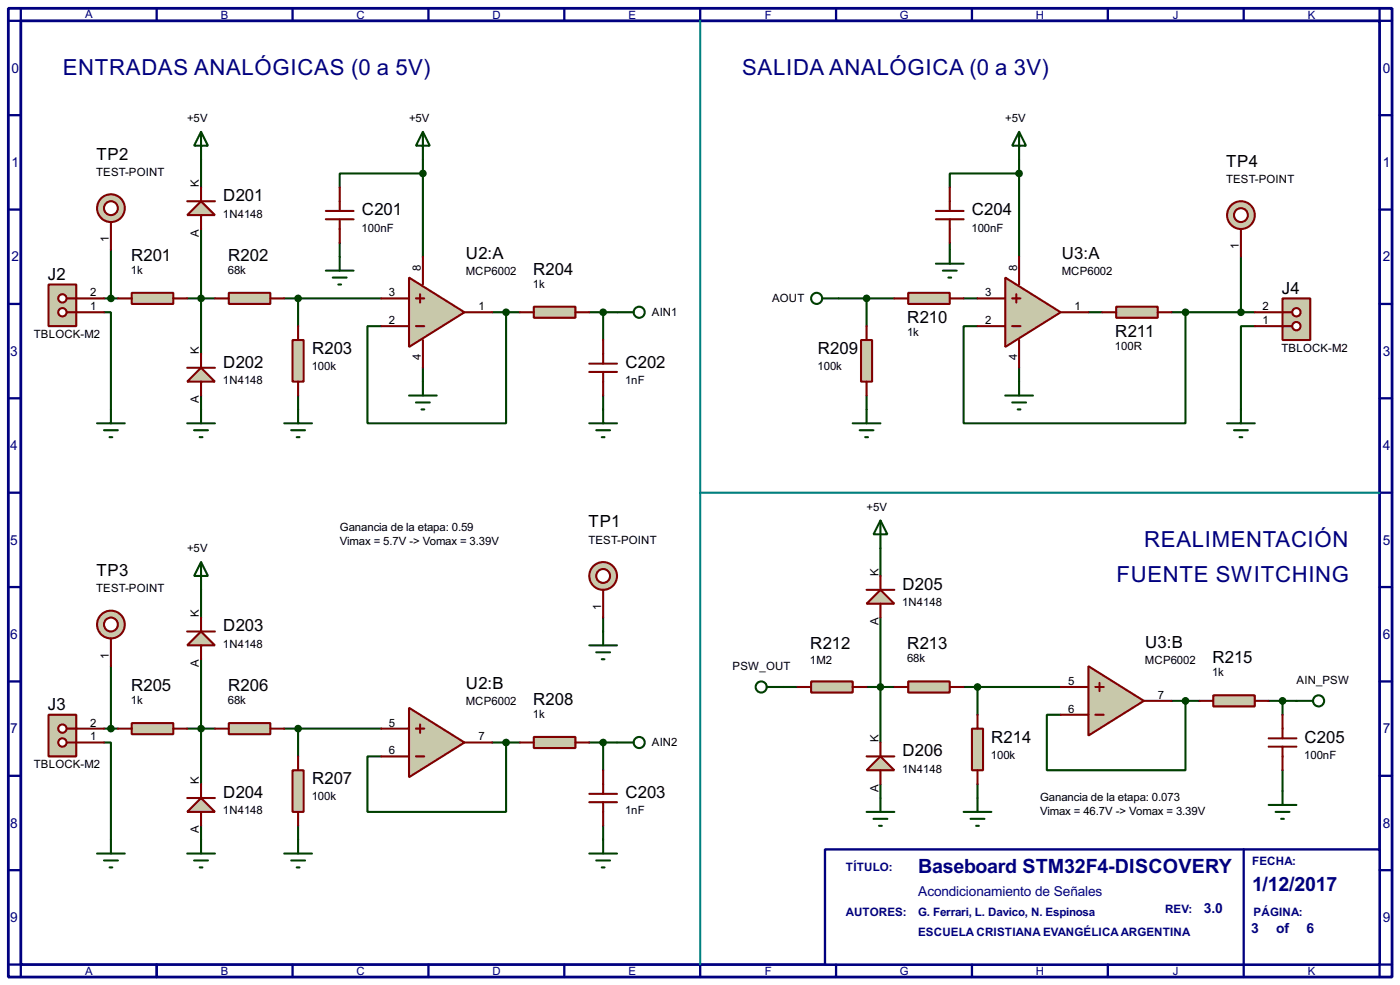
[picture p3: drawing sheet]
<svg xmlns="http://www.w3.org/2000/svg" width="256mm" height="180mm" viewBox="0 0 256 180" stroke-linecap="round" stroke-linejoin="round" font-family="sans-serif">
<path d="M1.5 1.5h253.5v177.3h-253.5zM3.8 3.8h248.9v172.7h-248.9z" fill="none" stroke="#000080" stroke-width=".51"/>
<path d="M3.8 1.5v2.3h-2.3M28.7 1.5v2.3" fill="none" stroke="#000080" stroke-width=".42"/>
<path d="M151.1 155.4h101.6v21.1h-101.6z" fill="#fff" stroke="#000080" stroke-width=".42"/>
<g fill="none" stroke="#000080" stroke-width=".42">
<path d="M53.6 1.5v2.3M78.5 1.5v2.3M103.4 1.5v2.3M128.3 1.5v2.3M153.2 1.5v2.3M178.1 1.5v2.3M202.9 1.5v2.3M227.8 1.5v2.3M252.7 1.5v2.3h2.3M1.5 21.1h2.3M1.5 38.4h2.3M252.7 21.1h2.3"/>
<path d="M252.7 38.4h2.3M1.5 55.6h2.3M252.7 55.6h2.3M1.5 72.9h2.3M252.7 72.9h2.3M1.5 90.2h2.3M252.7 90.2h2.3M1.5 107.4h2.3M252.7 107.4h2.3M1.5 124.7h2.3M252.7 124.7h2.3M1.5 142h2.3"/>
<path d="M1.5 159.3h2.3M227.8 155.4v23.4M252.7 142h2.3M252.7 159.3h2.3M1.5 176.5h2.3v2.3M28.7 176.5v2.3M53.6 176.5v2.3M78.5 176.5v2.3M103.4 176.5v2.3M128.3 176.5v2.3M153.2 176.5v2.3M178.1 176.5v2.3"/>
<path d="M202.9 176.5v2.3M255 176.5h-2.3v2.3"/>
</g>
<g fill="none" stroke="#004000" stroke-width=".38">
<path d="M36.8 29.2v5.1M77.5 31.7h-15.3v2.6M77.5 29.2v17.8M186.7 31.7h-12.7v2.6M186.7 29.2v17.8M19 57.1h1.3v17.8M19 54.6h2.6M20.3 45.7v8.9M34.3 54.6h5.1M36.8 41.9v22.9M52.1 54.6h17.7M54.6 54.6v5.1"/>
<path d="M62.2 44.4v2.6M90.2 57.1h5M92.7 57.1v20.4h-25.4v-17.8h2.5M107.9 57.1h5.1M110.5 57.1v5.1M153.7 54.6h10.1M158.7 54.6v5.1M174 44.4v1.3M176.5 54.6h2.6M199.4 57.1h2.5M214.6 57.1h15.3M217.2 57.1v20.4h-40.7v-17.8h2.6"/>
<path d="M227.3 47v10.1M229.9 59.7h-2.6v15.2M36.8 72.4v2.5M54.6 72.4v2.5M77.5 67.3v2.5M110.5 72.4v2.5M158.7 72.4v2.5M186.7 67.3v2.5M36.8 107.9v5.1M110.5 113v2.6M161.3 100.3v5.1M161.3 113v22.9"/>
<path d="M19 135.9h1.3v17.8M19 133.3h2.6M20.3 121.9v11.4M34.3 133.3h5.1M36.8 120.6v22.9M52.1 133.3h17.7M54.6 133.3v5.1M90.2 135.9h5M92.7 135.9v12.7h-25.4v-10.2h2.5M107.9 135.9h5.1M110.5 135.9v5.1M143.5 125.7h2.5"/>
<path d="M158.7 125.7h5.1M176.5 125.7h17.8M179.1 125.7v5.1M214.6 128.3h5.1M217.2 128.3v12.7h-25.4v-10.2h2.5M232.4 128.3h5.1M234.9 128.3v2.5M36.8 151.1v2.6M54.6 151.1v2.6M110.5 151.1v2.6M161.3 143.5v2.5M179.1 143.5v2.5"/>
<path d="M234.9 141v3.8"/>
</g>
<path d="M199.4 121.9l10.1 6.4-10.1 6.3z" fill="#c8c8aa" stroke="#800000" stroke-width=".38"/>
<path d="M194.3 130.8h5.1M194.3 125.7h5.1M200.7 130.8h1.5M200.7 125.7h1.5M201.4 125v1.5M209.5 128.3h5.1" fill="none" stroke="#800000" stroke-width=".38"/>
<path d="M184.1 50.8l10.2 6.3-10.2 6.4z" fill="#c8c8aa" stroke="#800000" stroke-width=".38"/>
<path d="M179.1 59.7h5M179.1 54.6h5M185.4 59.7h1.5M185.4 54.6h1.5M186.2 53.8v1.6M186.7 47v5.1M194.3 57.1h5.1M186.7 62.2v5.1" fill="none" stroke="#800000" stroke-width=".38"/>
<path d="M166.4 53.6h7.6v2h-7.6z" fill="#c8c8aa" stroke="#800000" stroke-width=".38"/>
<path d="M163.8 54.6h2.6M174 54.6h2.5" fill="none" stroke="#800000" stroke-width=".38"/>
<path d="M157.7 62.2h2.1v7.6h-2.1z" fill="#c8c8aa" stroke="#800000" stroke-width=".38"/>
<path d="M171.4 38.6h5.1M174 34.3v4.3M158.7 59.7v2.5M171.4 40.1h5.1M174 40.1v4.3M158.7 69.8v2.6" fill="none" stroke="#800000" stroke-width=".38"/>
<path d="M171.4 48.3h5.1M172.7 49.5h2.6M173.7 50.8h.5M174 45.7v2.6M156.2 77.5h5.1M157.5 78.7h2.5M158.7 74.9v2.6M184.1 72.4h5.1M185.4 73.7h2.6M186.4 74.9h.5M186.7 69.8v2.6M158.5 80h.5" fill="none" stroke="#004000" stroke-width=".38"/>
<circle cx="186.7" cy="31.7" r=".51" fill="#004000" stroke="#004000" stroke-width=".38"/>
<path d="M204.5 56.1h7.6v2.1h-7.6z" fill="#c8c8aa" stroke="#800000" stroke-width=".38"/>
<path d="M201.9 57.1h2.6M212.1 57.1h2.5" fill="none" stroke="#800000" stroke-width=".38"/>
<g fill="none" stroke="#004000" stroke-width=".38">
<path d="M186.7 24.1l1.3 2.6h-2.6zM186.7 24.1v5.1M150.6 54.6h3.1M224.8 77.5h5.1M226.1 78.7h2.5M227.3 74.9v2.6M227.1 80h.5"/>
<circle cx="149.6" cy="54.6" r="1.02"/>
</g>
<g fill="#004000" stroke="#004000" stroke-width=".38">
<circle cx="217.2" cy="57.1" r=".51"/>
<circle cx="158.7" cy="54.6" r=".51"/>
</g>
<path d="M36.8 36.8l2.6 2.6h-5.1z" fill="#c8c8aa" stroke="#800000" stroke-width=".38"/>
<path d="M34.3 36.8h5.1M36.8 34.3v2.5M36.8 39.4v2.5" fill="none" stroke="#800000" stroke-width=".38"/>
<path d="M36.8 67.3l2.6 2.5h-5.1z" fill="#c8c8aa" stroke="#800000" stroke-width=".38"/>
<path d="M34.3 67.3h5.1M36.8 64.8v2.5M36.8 69.8v2.6" fill="none" stroke="#800000" stroke-width=".38"/>
<path d="M74.9 50.8l10.2 6.3-10.2 6.4z" fill="#c8c8aa" stroke="#800000" stroke-width=".38"/>
<path d="M69.8 59.7h5.1M69.8 54.6h5.1M76.2 59.7h1.5M76.2 54.6h1.5M77 53.8v1.6M77.5 47v5.1M85.1 57.1h5.1M77.5 62.2v5.1" fill="none" stroke="#800000" stroke-width=".38"/>
<path d="M24.1 53.6h7.6v2h-7.6z" fill="#c8c8aa" stroke="#800000" stroke-width=".38"/>
<path d="M59.7 38.6h5.1M62.2 34.3v4.3M21.6 54.6h2.5M31.7 54.6h2.6M59.7 40.1h5.1M62.2 40.1v4.3M107.9 66.5h5.1M107.9 68.1h5.1M110.5 62.2v4.3M110.5 68.1v4.3" fill="none" stroke="#800000" stroke-width=".38"/>
<g fill="#004000" stroke="#004000" stroke-width=".38">
<circle cx="36.8" cy="54.6" r=".51"/>
<circle cx="77.5" cy="31.7" r=".51"/>
</g>
<g fill="none" stroke="#004000" stroke-width=".38">
<path d="M36.8 24.1l1.3 2.6h-2.5zM36.8 24.1v5.1M77.5 24.1l1.2 2.6h-2.5zM77.5 24.1v5.1M59.7 49.5h5.1M61 50.8h2.5M62 52.1h.5M62.2 47v2.5M34.3 77.5h5.1M35.6 78.7h2.5M36.8 74.9v2.6M74.9 72.4h5.1"/>
<path d="M76.2 73.7h2.5M77.2 74.9h.5M77.5 69.8v2.6M36.6 80h.5"/>
</g>
<path d="M97.8 56.1h7.6v2.1h-7.6z" fill="#c8c8aa" stroke="#800000" stroke-width=".38"/>
<path d="M95.2 57.1h2.6M105.4 57.1h2.5" fill="none" stroke="#800000" stroke-width=".38"/>
<g fill="#004000" stroke="#004000" stroke-width=".38">
<circle cx="92.7" cy="57.1" r=".51"/>
<circle cx="110.5" cy="57.1" r=".51"/>
</g>
<g fill="none" stroke="#004000" stroke-width=".38">
<path d="M113 57.1h3.1M107.9 77.5h5.1M109.2 78.7h2.6M110.5 74.9v2.6M110.2 80h.5"/>
<circle cx="117.1" cy="57.2" r="1.02"/>
</g>
<path d="M53.6 62.2h2v7.6h-2z" fill="#c8c8aa" stroke="#800000" stroke-width=".38"/>
<path d="M54.6 59.7v2.5M54.6 69.8v2.6" fill="none" stroke="#800000" stroke-width=".38"/>
<path d="M17.8 77.5h5.1M19 78.7h2.6M20.3 74.9v2.6M52.1 77.5h5M53.3 78.7h2.6M54.6 74.9v2.6M20.1 80h.5M54.4 80h.5" fill="none" stroke="#004000" stroke-width=".38"/>
<path d="M74.9 129.5l10.2 6.4-10.2 6.3z" fill="#c8c8aa" stroke="#800000" stroke-width=".38"/>
<path d="M69.8 138.4h5.1M69.8 133.3h5.1M76.2 138.4h1.5M76.2 133.3h1.5M77 132.6v1.5M85.1 135.9h5.1" fill="none" stroke="#800000" stroke-width=".38"/>
<g fill="none" stroke="#004000" stroke-width=".38">
<path d="M113 135.9h3.1"/>
<circle cx="117.1" cy="135.9" r="1.02"/>
</g>
<path d="M41.9 53.6h7.6v2h-7.6z" fill="#c8c8aa" stroke="#800000" stroke-width=".38"/>
<path d="M39.4 54.6h2.5M49.5 54.6h2.6" fill="none" stroke="#800000" stroke-width=".38"/>
<circle cx="54.6" cy="54.6" r=".51" fill="#004000" stroke="#004000" stroke-width=".38"/>
<path d="M36.8 115.6l2.6 2.5h-5.1z" fill="#c8c8aa" stroke="#800000" stroke-width=".38"/>
<path d="M34.3 115.6h5.1M36.8 113v2.6M36.8 118.1v2.5" fill="none" stroke="#800000" stroke-width=".38"/>
<path d="M36.8 146l2.6 2.6h-5.1z" fill="#c8c8aa" stroke="#800000" stroke-width=".38"/>
<path d="M34.3 146h5.1M36.8 143.5v2.5M36.8 148.6v2.5" fill="none" stroke="#800000" stroke-width=".38"/>
<path d="M24.1 132.3h7.6v2.1h-7.6z" fill="#c8c8aa" stroke="#800000" stroke-width=".38"/>
<path d="M21.6 133.3h2.5M31.7 133.3h2.6M107.9 145.3h5.1M107.9 146.8h5.1M110.5 141v4.3M110.5 146.8v4.3" fill="none" stroke="#800000" stroke-width=".38"/>
<circle cx="36.8" cy="133.3" r=".51" fill="#004000" stroke="#004000" stroke-width=".38"/>
<path d="M36.8 102.9l1.3 2.5h-2.5zM36.8 102.9v5M34.3 156.2h5.1M35.6 157.5h2.5M36.6 158.7h.5M36.8 153.7v2.5" fill="none" stroke="#004000" stroke-width=".38"/>
<path d="M97.8 134.9h7.6v2h-7.6z" fill="#c8c8aa" stroke="#800000" stroke-width=".38"/>
<path d="M95.2 135.9h2.6M105.4 135.9h2.5" fill="none" stroke="#800000" stroke-width=".38"/>
<g fill="#004000" stroke="#004000" stroke-width=".38">
<circle cx="92.7" cy="135.9" r=".51"/>
<circle cx="110.5" cy="135.9" r=".51"/>
</g>
<path d="M107.9 156.2h5.1M109.2 157.5h2.6M110.2 158.7h.5M110.5 153.7v2.5" fill="none" stroke="#004000" stroke-width=".38"/>
<path d="M53.6 141h2v7.6h-2z" fill="#c8c8aa" stroke="#800000" stroke-width=".38"/>
<path d="M54.6 138.4v2.6M54.6 148.6v2.5" fill="none" stroke="#800000" stroke-width=".38"/>
<path d="M17.8 156.2h5.1M19 157.5h2.6M20.1 158.7h.5M20.3 153.7v2.5M52.1 156.2h5M53.3 157.5h2.6M54.4 158.7h.5M54.6 153.7v2.5" fill="none" stroke="#004000" stroke-width=".38"/>
<path d="M41.9 132.3h7.6v2.1h-7.6z" fill="#c8c8aa" stroke="#800000" stroke-width=".38"/>
<path d="M39.4 133.3h2.5M49.5 133.3h2.6" fill="none" stroke="#800000" stroke-width=".38"/>
<circle cx="54.6" cy="133.3" r=".51" fill="#004000" stroke="#004000" stroke-width=".38"/>
<g fill="none" stroke="#004000" stroke-width=".38">
<path d="M140.5 125.7h3M237.5 128.3h3"/>
<circle cx="139.4" cy="125.7" r="1.02"/>
<circle cx="241.6" cy="128.3" r="1.02"/>
</g>
<path d="M161.3 107.9l2.5 2.6h-5.1z" fill="#c8c8aa" stroke="#800000" stroke-width=".38"/>
<path d="M158.7 107.9h5.1M161.3 105.4v2.5M161.3 110.5v2.5" fill="none" stroke="#800000" stroke-width=".38"/>
<path d="M161.3 138.4l2.5 2.6h-5.1z" fill="#c8c8aa" stroke="#800000" stroke-width=".38"/>
<path d="M158.7 138.4h5.1M161.3 135.9v2.5M161.3 141v2.5" fill="none" stroke="#800000" stroke-width=".38"/>
<path d="M148.6 124.7h7.6v2h-7.6z" fill="#c8c8aa" stroke="#800000" stroke-width=".38"/>
<path d="M146 125.7h2.6M156.2 125.7h2.5" fill="none" stroke="#800000" stroke-width=".38"/>
<circle cx="161.3" cy="125.7" r=".51" fill="#004000" stroke="#004000" stroke-width=".38"/>
<path d="M161.3 95.2l1.3 2.6h-2.6zM161.3 95.2v5.1M158.7 148.6h5.1M160 149.9h2.6M161 151.1h.5M161.3 146v2.6" fill="none" stroke="#004000" stroke-width=".38"/>
<path d="M178.1 133.3h2v7.7h-2z" fill="#c8c8aa" stroke="#800000" stroke-width=".38"/>
<path d="M179.1 130.8v2.5M179.1 141v2.5" fill="none" stroke="#800000" stroke-width=".38"/>
<path d="M176.5 148.6h5.1M177.8 149.9h2.5M178.8 151.1h.5M179.1 146v2.6" fill="none" stroke="#004000" stroke-width=".38"/>
<path d="M166.4 124.7h7.6v2h-7.6z" fill="#c8c8aa" stroke="#800000" stroke-width=".38"/>
<path d="M163.8 125.7h2.6M174 125.7h2.5" fill="none" stroke="#800000" stroke-width=".38"/>
<circle cx="179.1" cy="125.7" r=".51" fill="#004000" stroke="#004000" stroke-width=".38"/>
<path d="M222.2 127.3h7.7v2h-7.7z" fill="#c8c8aa" stroke="#800000" stroke-width=".38"/>
<path d="M219.7 128.3h2.5M229.9 128.3h2.5M232.4 135.1h5.1M232.4 136.7h5.1M234.9 130.8v4.3M234.9 136.7v4.3" fill="none" stroke="#800000" stroke-width=".38"/>
<g fill="#004000" stroke="#004000" stroke-width=".38">
<circle cx="234.9" cy="128.3" r=".51"/>
<circle cx="217.2" cy="128.3" r=".51"/>
</g>
<path d="M232.4 147.3h5.1M233.7 148.6h2.5M234.7 149.9h.5M234.9 144.8v2.5" fill="none" stroke="#004000" stroke-width=".38"/>
<path d="M128.3 3.8v172.7M128.3 90.2h124.4" fill="none" stroke="#008080" stroke-width=".38"/>
<circle cx="20.3" cy="38.1" r="2.54" fill="#c8c8aa" stroke="#800000" stroke-width=".38"/>
<circle cx="20.3" cy="38.1" r="1.27" fill="#feffff" stroke="#800000" stroke-width=".38"/>
<path d="M20.3 40.6v5.1" fill="none" stroke="#800000" stroke-width=".38"/>
<circle cx="20.3" cy="114.3" r="2.54" fill="#c8c8aa" stroke="#800000" stroke-width=".38"/>
<circle cx="20.3" cy="114.3" r="1.27" fill="#feffff" stroke="#800000" stroke-width=".38"/>
<path d="M20.3 116.8v5.1" fill="none" stroke="#800000" stroke-width=".38"/>
<circle cx="227.3" cy="39.4" r="2.54" fill="#c8c8aa" stroke="#800000" stroke-width=".38"/>
<circle cx="227.3" cy="39.4" r="1.27" fill="#feffff" stroke="#800000" stroke-width=".38"/>
<path d="M227.3 41.9v5.1" fill="none" stroke="#800000" stroke-width=".38"/>
<g fill="#004000" stroke="#004000" stroke-width=".38">
<circle cx="20.3" cy="54.6" r=".51"/>
<circle cx="227.3" cy="57.1" r=".51"/>
<circle cx="20.3" cy="133.3" r=".51"/>
</g>
<circle cx="110.5" cy="105.4" r="2.54" fill="#c8c8aa" stroke="#800000" stroke-width=".38"/>
<circle cx="110.5" cy="105.4" r="1.27" fill="#feffff" stroke="#800000" stroke-width=".38"/>
<path d="M110.5 107.9v5.1" fill="none" stroke="#800000" stroke-width=".38"/>
<path d="M107.9 118.1h5.1M109.2 119.4h2.6M110.5 115.6v2.5M110.2 120.6h.5" fill="none" stroke="#004000" stroke-width=".38"/>
<path d="M8.9 52.1h5.1v7.6h-5.1z" fill="#c8c8aa" stroke="#800000" stroke-width=".38"/>
<path d="M12.2 57.1h1.8" fill="none" stroke="#800000" stroke-width=".38"/>
<circle cx="11.4" cy="57.2" r=".76" fill="#feffff" stroke="#800000" stroke-width=".38"/>
<path d="M12.2 54.6h1.8" fill="none" stroke="#800000" stroke-width=".38"/>
<circle cx="11.4" cy="54.6" r=".76" fill="#feffff" stroke="#800000" stroke-width=".38"/>
<path d="M14 57.1h5M14 54.6h5" fill="none" stroke="#800000" stroke-width=".38"/>
<path d="M8.9 130.8h5.1v7.6h-5.1z" fill="#c8c8aa" stroke="#800000" stroke-width=".38"/>
<path d="M12.2 135.9h1.8" fill="none" stroke="#800000" stroke-width=".38"/>
<circle cx="11.4" cy="135.9" r=".76" fill="#feffff" stroke="#800000" stroke-width=".38"/>
<path d="M12.2 133.3h1.8" fill="none" stroke="#800000" stroke-width=".38"/>
<circle cx="11.4" cy="133.4" r=".76" fill="#feffff" stroke="#800000" stroke-width=".38"/>
<path d="M14 135.9h5M14 133.3h5" fill="none" stroke="#800000" stroke-width=".38"/>
<path d="M234.9 54.6h5.1v7.6h-5.1z" fill="#c8c8aa" stroke="#800000" stroke-width=".38"/>
<path d="M234.9 59.7h1.8" fill="none" stroke="#800000" stroke-width=".38"/>
<circle cx="237.5" cy="59.7" r=".76" fill="#feffff" stroke="#800000" stroke-width=".38"/>
<path d="M234.9 57.1h1.8" fill="none" stroke="#800000" stroke-width=".38"/>
<circle cx="237.5" cy="57.2" r=".76" fill="#feffff" stroke="#800000" stroke-width=".38"/>
<path d="M229.9 59.7h5M229.9 57.1h5" fill="none" stroke="#800000" stroke-width=".38"/>
<g font-size="4.5" fill="#000080">
<text x="11.5" y="13.8">ENTRADAS ANALÓGICAS (0 a 5V)</text>
<text x="136" y="13.8">SALIDA ANALÓGICA (0 a 3V)</text>
<text x="209.6" y="100.2">REALIMENTACIÓN</text>
<text x="204.5" y="106.5">FUENTE SWITCHING</text>
</g>
<g font-size="4" fill="#000080">
<text x="168.2" y="159.7">Baseboard STM32F4-DISCOVERY</text>
<text x="229.4" y="163.1">1/12/2017</text>
</g>
<g font-size="3.4">
<text x="17.7" y="29.3">TP2</text>
<text x="224.6" y="30.5">TP4</text>
<text x="40.9" y="36.9">D201</text>
<text x="66.3" y="39.4">C201</text>
<text x="178" y="39.4">C204</text>
<text x="24" y="47.7">R201</text>
<text x="41.8" y="47.7">R202</text>
<text x="85.4" y="47.5">U2:A</text>
<text x="194.5" y="47.5">U3:A</text>
<text x="8.8" y="51.3">J2</text>
<text x="97.7" y="50.2">R204</text>
<text x="234.8" y="53.8">J4</text>
<text x="166.2" y="59.1">R210</text>
<text x="57.2" y="64.8">R203</text>
<text x="149.8" y="64.8">R209</text>
<text x="204.3" y="61.7">R211</text>
<text x="40.9" y="67.4">D202</text>
<text x="114.6" y="67.4">C202</text>
<text x="107.8" y="96.5">TP1</text>
<text x="17.7" y="105.4">TP3</text>
<text x="165.3" y="107.9">D205</text>
<text x="40.9" y="115.6">D203</text>
<text x="148.4" y="118.8">R212</text>
<text x="166.2" y="118.8">R213</text>
<text x="209.8" y="118.5">U3:B</text>
<text x="222.1" y="121.3">R215</text>
<text x="8.8" y="130">J3</text>
<text x="24" y="126.4">R205</text>
<text x="41.8" y="126.4">R206</text>
<text x="85.4" y="126.2">U2:B</text>
<text x="97.7" y="128.9">R208</text>
<text x="181.6" y="135.9">R214</text>
<text x="239" y="135.9">C205</text>
<text x="57.2" y="143.5">R207</text>
<text x="165.3" y="138.4">D206</text>
<text x="40.9" y="146">D204</text>
<text x="114.6" y="146">C203</text>
</g>
<g font-size="2.8" fill="#000080">
<text x="2.1" y="13.3">0</text>
<text x="253.3" y="13.3">0</text>
<text x="2.1" y="30.6">1</text>
<text x="253.3" y="30.6">1</text>
<text x="2.1" y="47.8">2</text>
<text x="253.3" y="47.8">2</text>
<text x="1.9" y="65.1">3</text>
<text x="253.3" y="65.1">3</text>
<text x="1.9" y="82.4">4</text>
<text x="253.3" y="82.4">4</text>
<text x="1.9" y="99.7">5</text>
<text x="253.3" y="99.7">5</text>
<text x="1.9" y="116.9">6</text>
<text x="253.3" y="116.9">6</text>
<text x="1.9" y="134.2">7</text>
<text x="253.3" y="134.2">7</text>
<text x="1.9" y="151.5">8</text>
<text x="253.3" y="151.5">8</text>
<text x="168.2" y="163.9">Acondicionamiento de Señales</text>
<text x="220.6" y="167.2">3.0</text>
<text x="1.9" y="168.7">9</text>
<text x="229.2" y="170.7">3</text>
<text x="233.8" y="170.7">of</text>
<text x="239.4" y="170.7">6</text>
<text x="253.3" y="168.7">9</text>
</g>
<g font-size="2.4" fill="#000080">
<text x="155" y="159.3">TÍTULO:</text>
<text x="229.4" y="158.3">FECHA:</text>
<text x="155" y="167.7">AUTORES:</text>
<text x="168.2" y="167.7">G. Ferrari, L. Davico, N. Espinosa</text>
<text x="213.4" y="167.1">REV:</text>
<text x="229.7" y="167.7">PÁGINA:</text>
<text x="168.2" y="171.3">ESCUELA CRISTIANA EVANGÉLICAARGENTINA</text>
</g>
<g font-size="2.3" fill="#000080">
<text x="15.6" y="3.3">A</text>
<text x="40.5" y="3.5">B</text>
<text x="65.3" y="3.5">C</text>
<text x="90.2" y="3.5">D</text>
<text x="115.1" y="3.5">E</text>
<text x="140.1" y="3.5">F</text>
<text x="164.8" y="3.5">G</text>
<text x="189.8" y="3.5">H</text>
<text x="214.9" y="3.5">J</text>
<text x="239.6" y="3.5">K</text>
<text x="15.6" y="178.5">A</text>
<text x="40.5" y="178.5">B</text>
<text x="65.3" y="178.5">C</text>
<text x="90.2" y="178.5">D</text>
<text x="115.1" y="178.5">E</text>
<text x="140.1" y="178.5">F</text>
<text x="164.8" y="178.5">G</text>
<text x="189.8" y="178.5">H</text>
<text x="214.9" y="178.5">J</text>
<text x="239.6" y="178.5">K</text>
</g>
<g font-size="2.3">
<text x="34.3" y="22.3">+5V</text>
<text x="74.9" y="22.3">+5V</text>
<text x="184.1" y="22.3">+5V</text>
<text x="17.6" y="32.2">TEST-POINT</text>
<text x="36.4" y="34.3" transform="rotate(-90 36.4 34.3)">K</text>
<text x="224.6" y="33.5">TEST-POINT</text>
<text x="40.9" y="39.8">1N4148</text>
<text x="19.9" y="44.3" transform="rotate(-90 19.9 44.3)">1</text>
<text x="36.4" y="43.3" transform="rotate(-90 36.4 43.3)">A</text>
<text x="66.3" y="42.4">100nF</text>
<text x="178" y="42.4">100nF</text>
<text x="226.9" y="45.6" transform="rotate(-90 226.9 45.6)">1</text>
<text x="24" y="50.1">1k</text>
<text x="41.7" y="50.1">68k</text>
<text x="77.1" y="49.5" transform="rotate(-90 77.1 49.5)">8</text>
<text x="85.3" y="50.4">MCP6002</text>
<text x="97.6" y="52.7">1k</text>
<text x="186.3" y="49.5" transform="rotate(-90 186.3 49.5)">8</text>
<text x="194.5" y="50.4">MCP6002</text>
<text x="16.5" y="56.8">1</text>
<text x="16.5" y="54.2">2</text>
<text x="71.2" y="54.2">3</text>
<text x="71.2" y="59.3">2</text>
<text x="87.6" y="56.8">1</text>
<text x="119.4" y="57.9">AIN1</text>
<text x="141.4" y="55.3">AOUT</text>
<text x="180.5" y="54.2">3</text>
<text x="180.5" y="59.3">2</text>
<text x="196.8" y="56.8">1</text>
<text x="231.3" y="59.3">1</text>
<text x="231.3" y="56.8">2</text>
<text x="6.2" y="61.8">TBLOCK-M2</text>
<text x="36.4" y="64.7" transform="rotate(-90 36.4 64.7)">K</text>
<text x="77.1" y="65.9" transform="rotate(-90 77.1 65.9)">4</text>
<text x="166.2" y="61.6">1k</text>
<text x="186.3" y="65.9" transform="rotate(-90 186.3 65.9)">4</text>
<text x="204.3" y="64.1">100R</text>
<text x="234.8" y="64.3">TBLOCK-M2</text>
<text x="40.9" y="70.3">1N4148</text>
<text x="57.1" y="67.8">100k</text>
<text x="114.5" y="70.3">1nF</text>
<text x="149.8" y="67.8">100k</text>
<text x="36.4" y="73.8" transform="rotate(-90 36.4 73.8)">A</text>
<text x="158.7" y="93.4">+5V</text>
<text x="34.3" y="101">+5V</text>
<text x="62.3" y="97.2">Ganancia de la etapa: 0.59</text>
<text x="62.3" y="99.7">Vimax = 5.7V -&gt; Vomax = 3.39V</text>
<text x="107.8" y="99.5">TEST-POINT</text>
<text x="160.9" y="105.4" transform="rotate(-90 160.9 105.4)">K</text>
<text x="17.6" y="108.4">TEST-POINT</text>
<text x="36.4" y="113" transform="rotate(-90 36.4 113)">K</text>
<text x="110.1" y="111.6" transform="rotate(-90 110.1 111.6)">1</text>
<text x="165.3" y="110.9">1N4148</text>
<text x="40.9" y="118.5">1N4148</text>
<text x="160.9" y="114.4" transform="rotate(-90 160.9 114.4)">A</text>
<text x="19.9" y="120.5" transform="rotate(-90 19.9 120.5)">1</text>
<text x="36.4" y="122.1" transform="rotate(-90 36.4 122.1)">A</text>
<text x="134.2" y="122.6">PSW_OUT</text>
<text x="148.4" y="121.5">1M2</text>
<text x="166.2" y="121.2">68k</text>
<text x="195.7" y="125.3">5</text>
<text x="209.8" y="121.5">MCP6002</text>
<text x="222" y="123.7">1k</text>
<text x="237.5" y="125.2">AIN_PSW</text>
<text x="24" y="128.8">1k</text>
<text x="41.7" y="128.8">68k</text>
<text x="85.3" y="129.1">MCP6002</text>
<text x="97.6" y="131.4">1k</text>
<text x="195.7" y="130.4">6</text>
<text x="212.1" y="127.9">7</text>
<text x="16.5" y="135.5">1</text>
<text x="16.5" y="133">2</text>
<text x="71.2" y="133">5</text>
<text x="87.6" y="135.5">7</text>
<text x="119.4" y="136.6">AIN2</text>
<text x="160.9" y="135.9" transform="rotate(-90 160.9 135.9)">K</text>
<text x="6.2" y="140.5">TBLOCK-M2</text>
<text x="36.4" y="143.5" transform="rotate(-90 36.4 143.5)">K</text>
<text x="71.2" y="138">6</text>
<text x="165.3" y="141.4">1N4148</text>
<text x="181.5" y="138.9">100k</text>
<text x="238.9" y="138.9">100nF</text>
<text x="40.9" y="149">1N4148</text>
<text x="57.1" y="146.5">100k</text>
<text x="114.5" y="149">1nF</text>
<text x="160.9" y="144.9" transform="rotate(-90 160.9 144.9)">A</text>
<text x="190.5" y="146.7">Ganancia de la etapa: 0.073</text>
<text x="190.5" y="149.2">Vimax = 46.7V -&gt; Vomax = 3.39V</text>
<text x="36.4" y="152.5" transform="rotate(-90 36.4 152.5)">A</text>
</g>
</svg>
